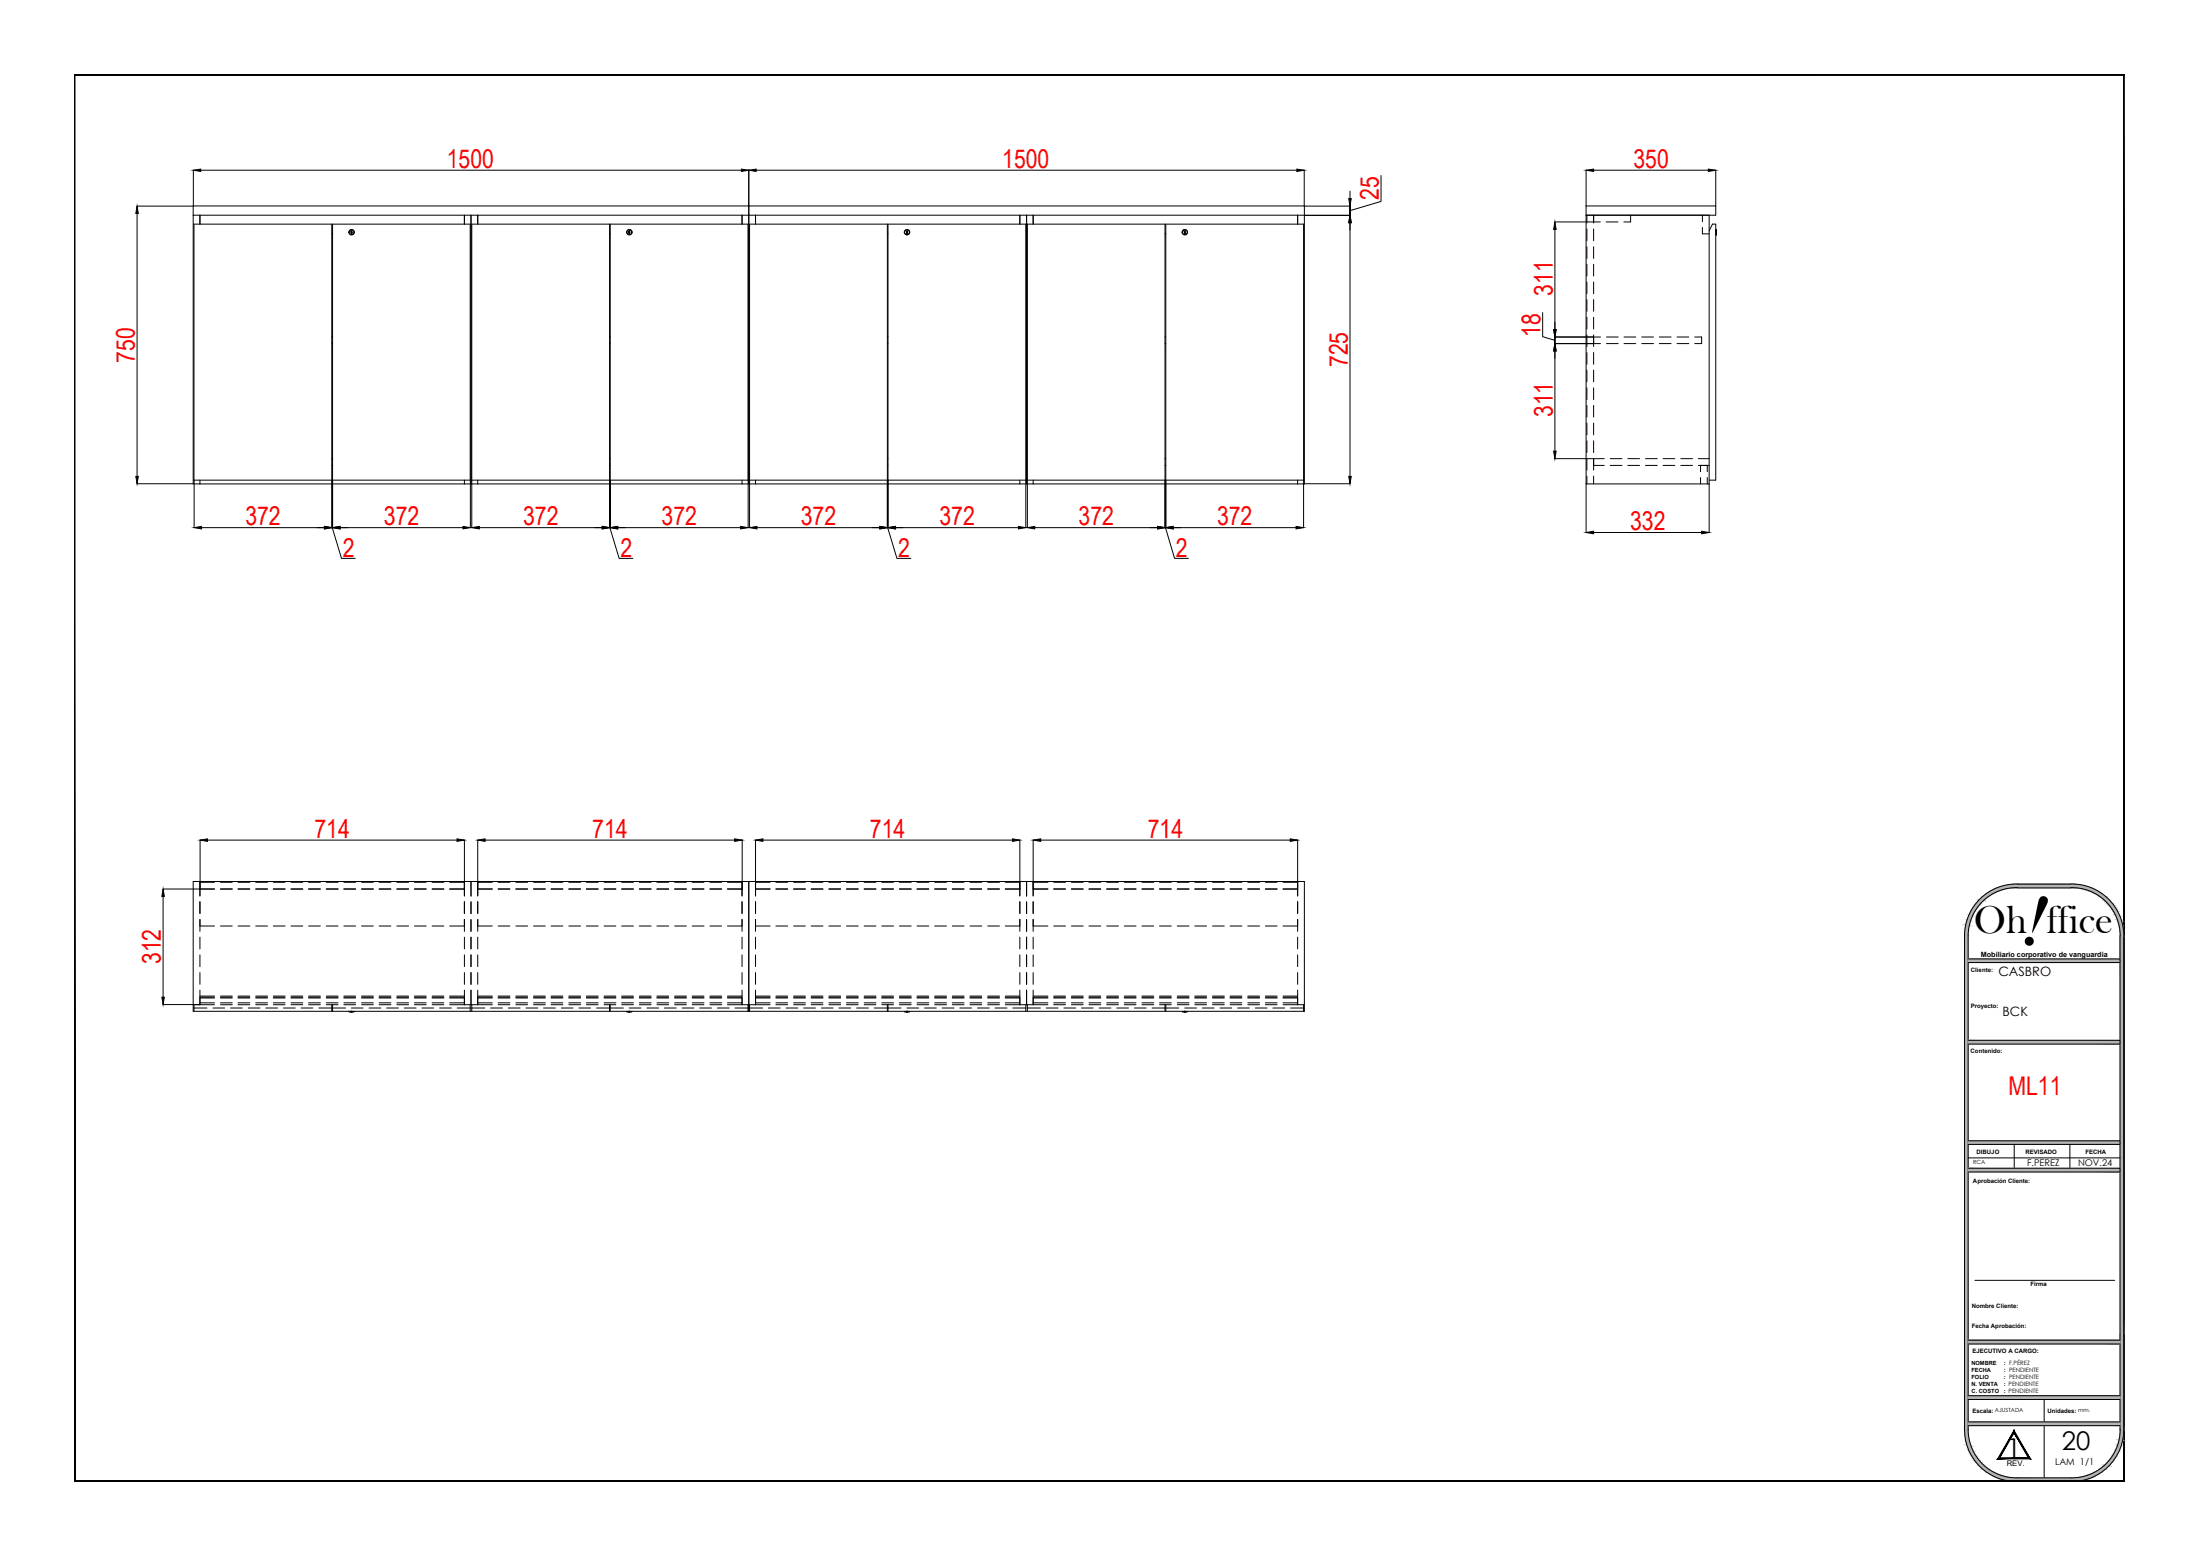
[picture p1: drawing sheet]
<svg xmlns="http://www.w3.org/2000/svg" width="594mm" height="420mm" viewBox="0 0 594 420" stroke-linecap="round" stroke-linejoin="round" font-family="sans-serif">
<g fill="#000" stroke="#000" stroke-width=".27">
<path d="M20 20.1v.2l553.6-.2zM20 20.3l553.6-.2v.2z"/>
<path d="M543.9 386.3v.6l4.4 7zM543.9 386.9l4.4 7-.6-.3zM539.4 393.9h8.9l-.6-.3zM539.4 393.9l.6-.3h7.7zM543.9 386.3l-4.5 7.6 .6-.3zM543.9 386.3v.6l-3.9 6.7z"/>
<path d="M20 400h553.6l-.2-.2zM20 400l.2-.2h553.2zM20 20.1v379.9l.2-.2zM20 20.1l.2 .2v379.5zM20 20.1l.2 .2 553.4-.2zM20.2 20.3l553.4-.2-.2 .2zM573.6 20.1l-.2 .2 .2 379.7zM573.4 20.3l.2 379.7-.2-.2z"/>
<path d="M20 400h553.6v-.2zM20 399.8h553.6l-553.6 .2z"/>
</g>
<g fill="none" stroke="#000" stroke-width=".27">
<path d="M544.9 239.8h14.2M544.9 238.7h14.2M544.9 239.7a13 13 0 0 0-13.4 13v133.4M544.9 238.7a14 14 0 0 0-14.4 14v133.4a13.9 13.9 0 0 0 14.4 13.9h14.2a14 14 0 0 0 14.4-13.9v-133.4a14 14 0 0 0-14.4-14M559.1 239.7a13 13 0 0 1 13.4 13M531.5 258.9h41v1h-41M572.5 252.7v133.4M531.5 280.9h41v1h-41M531.5 308h41v1h-41M531.5 315.5h41v1h-41M531.5 312.7h41M543.9 309v6.5"/>
<path d="M558.9 309v6.5M533.3 345.7h37.7M531.5 376.9h41M531.5 377.9h41M531.5 361.9h41M531.5 362.9h41M552 377.9v6M531.5 386a13 13 0 0 0 13.4 13.1h14.2M531.5 385h41M531.5 383.9h41M552 385v14.1M572.5 386a13 13 0 0 1-13.4 13.1"/>
</g>
<g fill="#b3b3b3" stroke="#b3b3b3" stroke-width=".27">
<path d="M544.9 238.7l15.6 .1zM543.4 238.8h17.1z"/>
<path d="M543.4 238.8l18.6 .2-1.5-.2zM541.9 239l1.5-.2 18.6 .2z"/>
<path d="M541.9 239l21.6 .3-1.5-.3zM540.5 239.3l1.4-.3 21.6 .3z"/>
<path d="M540.5 239.3l24.2 .5-1.2-.5zM539.3 239.8l1.2-.5 24.2 .5z"/>
<path d="M559.1 239.8h5.6zM559.1 239.8h5.6z"/>
<path d="M539.3 239.8h5.6zM539.2 239.8h4.3z"/>
<path d="M560.5 239.8h4.4zM560.5 239.8h4.4z"/>
<path d="M539.2 239.8h4.3zM539.1 239.8h4z"/>
<path d="M560.8 239.8l4.4 .1zM560.8 239.8l4.4 .1z"/>
<path d="M539.1 239.8h4zM538.8 239.9h3.3z"/>
<path d="M561.8 239.9l4 .4-.6-.4zM561.8 239.9l4 .4h-2.6z"/>
<path d="M538.8 239.9l2 .4 1.3-.4zM538.1 240.3l.7-.4 2 .4z"/>
<path d="M563.2 240.3l3 .2-.4-.2zM563.2 240.3l3 .2h-2.5z"/>
<path d="M538.1 240.3l2.1 .2 .6-.2zM537.7 240.5l.4-.2 2.1 .2z"/>
<path d="M563.7 240.5l2.9 .2-.4-.2zM563.7 240.5l2.9 .2h-2.1z"/>
<path d="M537.7 240.5l1.8 .2 .7-.2zM537.3 240.7l.4-.2 1.8 .2z"/>
<path d="M564.5 240.7l3 .5-.9-.5zM564.5 240.7l3 .5h-1.9z"/>
<path d="M537.3 240.7l1.1 .5 1.1-.5zM536.5 241.2l.8-.5 1.1 .5z"/>
<path d="M565.6 241.2l2 .1zM565.6 241.2l2 .1z"/>
<path d="M536.5 241.2h1.9zM536.3 241.3h1.9z"/>
<path d="M565.8 241.3l2.8 .8-1-.8zM565.8 241.3l2.8 .8h-1.7z"/>
<path d="M536.3 241.3l.8 .8 1.1-.8zM535.4 242.1l.9-.8 .8 .8z"/>
<path d="M566.9 242.1l1.8 .1zM566.9 242.1l1.8 .1z"/>
<path d="M535.4 242.1h1.7zM535.3 242.2h1.6z"/>
<path d="M567.1 242.2l2.3 .7-.7-.7zM567.1 242.2l2.3 .7h-1.4z"/>
<path d="M535.3 242.2l.7 .7 .9-.7zM535.3 242.2l.7 .7h-1.5z"/>
<path d="M568 242.9l1.7 .3-.3-.3zM568 242.9l1.7 .3h-1.4z"/>
<path d="M534.5 242.9l1.2 .3 .3-.3zM534.5 242.9l1.2 .3h-1.5z"/>
<path d="M568.3 243.2l2 .7-.6-.7zM568.3 243.2l2 .7h-1.3z"/>
<path d="M534.2 243.2l.7 .7 .8-.7zM534.2 243.2l.7 .7h-1.2z"/>
<path d="M569 243.9l1.7 .5-.4-.5zM569 243.9l1.7 .5h-1.3z"/>
<path d="M533.7 243.9l.9 .5 .3-.5zM533.7 243.9l.9 .5h-1.4z"/>
<path d="M569.4 244.4l1.7 .6-.4-.6zM569.4 244.4l1.7 .6h-1.2z"/>
<path d="M533.2 244.4l.8 .6 .6-.6zM533.2 244.4l.8 .6h-1.1z"/>
<path d="M569.9 245l1.6 .6-.4-.6zM569.9 245l1.6 .6h-1.2z"/>
<path d="M532.9 245l.7 .6 .4-.6zM532.9 245l.7 .6h-1.2z"/>
<path d="M570.3 245.6l1.5 .5-.3-.5zM570.3 245.6l1.5 .5h-1.1z"/>
<path d="M532.4 245.6l.9 .5 .3-.5zM532.4 245.6l.9 .5h-1.2z"/>
<path d="M570.7 246.1l1.5 .9-.4-.9zM570.7 246.1l1.5 .9h-1.1z"/>
<path d="M532.1 246.1l.8 .9 .4-.9zM532.1 246.1l.8 .9h-1.2z"/>
<path d="M571.1 247l1.3 .3-.2-.3zM571.1 247l1.3 .3h-1.1z"/>
<path d="M531.7 247l1 .3 .2-.3zM531.7 247l1 .3h-1.1z"/>
<path d="M571.3 247.3l1.5 1-.4-1zM571.3 247.3l1.5 1h-1.1z"/>
<path d="M531.6 247.3l.7 1 .4-1zM531.6 247.3l.7 1h-1.1z"/>
<path d="M571.7 248.3l1.2 .4-.1-.4zM571.7 248.3l1.2 .4h-1.1z"/>
<path d="M531.2 248.3l.9 .4 .2-.4zM531.2 248.3l.9 .4h-1z"/>
<path d="M571.8 248.7l1.4 1.1-.3-1.1zM571.8 248.7l1.4 1.1h-1.1z"/>
<path d="M531.1 248.7l.7 1.1 .3-1.1zM531.1 248.7l.7 1.1h-1z"/>
<path d="M572.1 249.8l1.1 .2v-.2zM572.1 249.8l1.1 .2h-1z"/>
<path d="M530.8 249.8l1 .2v-.2zM530.8 249.8l1 .2h-1.1z"/>
<path d="M572.2 250l1.2 1.2-.2-1.2zM572.2 250l1.2 1.2h-1z"/>
<path d="M530.7 250l.9 1.2 .2-1.2zM530.7 250l.9 1.2h-1z"/>
<path d="M572.4 251.2l1 .2zM572.4 251.2l1 .2z"/>
<path d="M530.6 251.2l1 .2zM530.6 251.2l1 .2z"/>
<path d="M572.4 251.4l1.1 1.3-.1-1.3zM572.4 251.4l1.1 1.3h-1z"/>
<path d="M530.5 251.4l1 1.3 .1-1.3zM530.5 251.4l1 1.3h-1z"/>
<path d="M572.5 252.7l1 107.5v-107.5zM572.5 252.7l1 107.5h-1z"/>
<path d="M530.5 252.7l1 107.5v-107.5zM530.5 252.7l1 107.5h-1z"/>
<path d="M572.5 360.2l1 25.9v-25.9zM572.5 360.2l1 25.9h-1z"/>
<path d="M530.5 360.2l1 25.9v-25.9zM530.5 360.2l1 25.9h-1z"/>
<path d="M572.5 386.1l.9 1.4 .1-1.4zM572.5 386.1l.9 1.4h-1z"/>
<path d="M530.5 386.1l1.1 1.4-.1-1.4zM530.5 386.1l1.1 1.4h-1.1z"/>
<path d="M572.4 387.5h1zM572.4 387.5h1z"/>
<path d="M530.5 387.5h1.1zM530.5 387.5h1.1z"/>
<path d="M572.4 387.5l.8 1.3 .2-1.3zM572.4 387.5l.8 1.3h-1z"/>
<path d="M530.6 387.5l1.2 1.3-.2-1.3zM530.6 387.5l1.2 1.3h-1.1z"/>
<path d="M572.2 388.8l1 .2v-.2zM572.2 388.8l1 .2h-1.1z"/>
<path d="M530.7 388.8l1.1 .2v-.2zM530.7 388.8l1.1 .2h-1z"/>
<path d="M572.1 389l.8 1.2 .3-1.2zM572.1 389l.8 1.2h-1.1z"/>
<path d="M530.8 389l1.3 1.2-.3-1.2zM530.8 389l1.3 1.2h-1z"/>
<path d="M571.8 390.2l1 .3 .1-.3zM571.8 390.2l1 .3h-1.1z"/>
<path d="M531.1 390.2l1.2 .3-.2-.3zM531.1 390.2l1.2 .3h-1.1z"/>
<path d="M571.7 390.5l.7 .9 .4-.9zM571.7 390.5l.7 .9h-1.1z"/>
<path d="M531.2 390.5l1.5 .9-.4-.9zM531.2 390.5l1.5 .9h-1.1z"/>
<path d="M571.3 391.4l.9 .5 .2-.5zM571.3 391.4l.9 .5h-1.1z"/>
<path d="M531.6 391.4l1.3 .5-.2-.5zM531.6 391.4l1.3 .5h-1.2z"/>
<path d="M571.1 391.9l.7 .8 .4-.8zM571.1 391.9l.7 .8h-1.1z"/>
<path d="M531.7 391.9l1.6 .8-.4-.8zM531.7 391.9l1.6 .8h-1.2z"/>
<path d="M570.7 392.7l.8 .5 .3-.5zM570.7 392.7l.8 .5h-1.2z"/>
<path d="M532.1 392.7l1.5 .5-.3-.5zM532.1 392.7l1.5 .5h-1.2z"/>
<path d="M570.3 393.2l.8 .6 .4-.6zM570.3 393.2l.8 .6h-1.2z"/>
<path d="M532.4 393.2l1.6 .6-.4-.6zM532.4 393.2l1.6 .6h-1.1z"/>
<path d="M569.9 393.8l.8 .6 .4-.6zM569.9 393.8l.8 .6h-1.3z"/>
<path d="M532.9 393.8l1.7 .6-.6-.6zM532.9 393.8l1.7 .6h-1.4z"/>
<path d="M569.4 394.4l.9 .5 .4-.5zM569.4 394.4l.9 .5h-1.3z"/>
<path d="M533.2 394.4l1.7 .5-.3-.5zM533.2 394.4l1.7 .5h-1.2z"/>
<path d="M569 394.9l.7 .7 .6-.7zM568.3 395.6l.7-.7 .7 .7z"/>
<path d="M533.7 394.9l2 .7-.8-.7zM533.7 394.9l2 .7h-1.5z"/>
<path d="M568.3 395.6l1.1 .2 .3-.2zM568 395.8l.3-.2 1.1 .2z"/>
<path d="M534.2 395.6l1.8 .2-.3-.2zM534.2 395.6l1.8 .2h-1.5z"/>
<path d="M568 395.8l.7 .8 .7-.8zM567.1 396.6l.9-.8 .7 .8z"/>
<path d="M534.5 395.8l2.4 .8-.9-.8zM534.5 395.8l2.4 .8h-1.6z"/>
<path d="M567.1 396.6h1.6zM567.1 396.6l1.5 .1h-1.7z"/>
<path d="M535.3 396.6l1.8 .1zM535.3 396.6l1.8 .1z"/>
<path d="M566.9 396.7l.7 .8 1-.8zM565.8 397.5l1.1-.8 .7 .8z"/>
<path d="M535.4 396.7l2.8 .8-1.1-.8zM535.4 396.7l2.8 .8h-1.9z"/>
<path d="M565.8 397.5h1.8zM565.6 397.5h1.9z"/>
<path d="M536.3 397.5h2.1zM536.3 397.5h2.1z"/>
<path d="M565.6 397.5l1 .5 .9-.5zM564.5 398l1.1-.5 1 .5z"/>
<path d="M536.5 397.5l3 .5-1.1-.5zM536.5 397.5l3 .5h-2.2z"/>
<path d="M564.5 398l1.7 .3 .4-.3zM563.7 398.3l.8-.3 1.7 .3z"/>
<path d="M537.3 398l2.9 .3-.7-.3zM537.3 398l2.9 .3h-2.5z"/>
<path d="M563.7 398.3l2.1 .2 .4-.2zM563.2 398.5l.5-.2 2.1 .2z"/>
<path d="M537.7 398.3l3.1 .2-.6-.2zM537.7 398.3l3.1 .2h-2.7z"/>
<path d="M563.2 398.5l2 .4 .6-.4zM561.8 398.9l1.4-.4 2 .4z"/>
<path d="M538.1 398.5l4 .4-1.3-.4zM538.1 398.5l4 .4h-3.3z"/>
<path d="M561.8 398.9h3.4zM560.8 399h4.1z"/>
<path d="M538.8 398.9l4.3 .1zM538.8 398.9l4.3 .1z"/>
<path d="M560.8 399h4.1zM560.5 399h4.2z"/>
<path d="M539.1 399h4.4zM539.1 399h4.4z"/>
<path d="M560.5 399h4.2zM559.1 399.1h5.6z"/>
<path d="M539.2 399l5.7 .1zM539.2 399l5.7 .1z"/>
<path d="M539.3 399.1l24.2 .4 1.2-.4zM539.3 399.1l24.2 .4h-23z"/>
<path d="M540.5 399.5l21.5 .3 1.5-.3zM540.5 399.5l21.5 .3h-20.1z"/>
<path d="M541.9 399.8l18.6 .2 1.5-.2zM541.9 399.8l18.6 .2h-17.1z"/>
<path d="M543.4 400h17.1zM543.4 400h15.7z"/>
<path d="M531.5 308l41 1v-1zM531.5 308l41 1h-41z"/>
<path d="M531.5 383.9l41 1.1v-1.1zM531.5 383.9l41 1.1h-41z"/>
<path d="M531.5 315.5l41 1v-1zM531.5 315.5l41 1h-41z"/>
<path d="M531.5 376.9l41 1v-1zM531.5 376.9l41 1h-41z"/>
<path d="M531.5 280.9l41 1v-1zM531.5 280.9l41 1h-41z"/>
<path d="M531.5 258.9l41 1v-1zM531.5 258.9l41 1h-41z"/>
<path d="M531.5 361.9l41 1v-1zM531.5 361.9l41 1h-41z"/>
</g>
<g fill="none" stroke="#000" stroke-width=".27">
<path d="M37 57.6v71M52.2 46v9.7h-15.2M54.2 46h146M202.2 46v9.7M204.2 46h146M352.2 46v9.7h12.3M352.2 58.2h12.3M364.5 58.2v-2.5v2.5M364.5 51.6v2M372.9 47.4v7l-8.4 2.5M419.9 59.9h10.4M428.3 46v9.7"/>
<path d="M430.3 46h31M463.3 46v9.7M364.5 60.1v68.5M419.9 62v27M416.6 84.4v6.5l3.3 1M419.9 92.8v-1.8v1.8M419.9 92.8h10.4M419.9 94.8v27M419.9 91h10.4M37 130.6h15.2M52.4 129.7v12.8M89.6 129.7v12.8"/>
<path d="M89.8 129.7v12.8M127 129.7v12.8M127.4 129.7v12.8M164.6 129.7v12.8M164.8 129.7v12.8M202 129.7v12.8M202.4 129.7v12.8M239.6 129.7v12.8M239.8 129.7v12.8M277 129.7v12.8M277.4 129.7v12.8M314.6 129.7v12.8"/>
<path d="M314.8 129.7v12.8M352 129.7v12.8M352.2 130.6h12.3M419.9 123.9h10.4M428.3 130.6v13.2M461.5 130.6v13.2M54.4 142.5h33.2M89.6 142.5h.2h-.2M89.7 142.5l2.5 8.3h3.7M91.8 142.5h33.2M129.4 142.5h33.2M164.6 142.5h.2h-.2"/>
<path d="M164.7 142.5l2.5 8.3h3.7M166.8 142.5h33.2M204.4 142.5h33.2M239.6 142.5h.2h-.2M239.7 142.5l2.5 8.3h3.7M241.8 142.5h33.2M279.4 142.5h33.2M314.6 142.5h.2h-.2M314.7 142.5l2.5 8.3h3.7M316.8 142.5h33.2M430.3 143.8h29.2M54 226.9v13.2h-10"/>
<path d="M56 226.9h67.4M125.4 226.9v13.2M129 226.9v13.2M131 226.9h67.4M200.4 226.9v13.2M204 226.9v13.2M206 226.9h67.4M275.4 226.9v13.2M279 226.9v13.2M281 226.9h67.4M350.4 226.9v13.2M44 242v27.3"/>
<path d="M44 271.3h10"/>
</g>
<g fill="#000" stroke="#000" stroke-width=".27">
<path d="M37 55.7l.4 1.9h-.7zM52.2 46l2-.3v.6zM200.2 45.7l2 .3-2 .3zM202.2 46l2-.3v.6zM350.2 45.7l2 .3-2 .3zM364.2 53.6h.7l-.4 2.1zM428.3 46l2-.3v.6zM461.3 45.7l2 .3-2 .3zM364.5 58.2l.4 1.9h-.7zM419.9 59.9l.3 2.1h-.7zM419.9 92.8l.3 2h-.7zM419.5 89h.7l-.3 2z"/>
<path d="M36.7 128.6h.7l-.4 2zM364.2 128.6h.7l-.4 2zM419.5 121.8h.7l-.3 2.1zM52.4 142.5l2-.4v.7zM87.6 142.1l2 .4-2 .3zM89.8 142.5l2-.4v.7zM125 142.1l2 .4-2 .3zM127.4 142.5l2-.4v.7zM162.6 142.1l2 .4-2 .3zM164.8 142.5l2-.4v.7zM200 142.1l2 .4-2 .3zM202.4 142.5l2-.4v.7z"/>
<path d="M237.6 142.1l2 .4-2 .3zM239.8 142.5l2-.4v.7zM275 142.1l2 .4-2 .3zM277.4 142.5l2-.4v.7zM312.6 142.1l2 .4-2 .3zM314.8 142.5l2-.4v.7zM350 142.1l2 .4-2 .3zM428.3 143.8l2-.3v.6zM459.5 143.5l2 .3-2 .3zM54 226.9l2-.4v.7zM123.4 226.5l2 .4-2 .3zM129 226.9l2-.4v.7z"/>
<path d="M198.4 226.5l2 .4-2 .3zM204 226.9l2-.4v.7zM273.4 226.5l2 .4-2 .3zM279 226.9l2-.4v.7zM348.4 226.5l2 .4-2 .3zM44 240.1l.4 1.9h-.7zM43.7 269.3h.7l-.4 2z"/>
</g>
<!-- layer: MD_Visible -->
<g fill="none" stroke="#000" stroke-width=".27">
<path d="M52.2 55.6h300v75.1h-300zM52.2 58.1h300M54 58.1v2.4M125.4 58.1v2.4M127.2 58.1v72.6M129 58.1v2.4M200.4 58.1v2.4M202.2 55.6v75.1M204 58.1v2.4M275.4 58.1v2.4M277.2 58.1v72.6M279 58.1v2.4"/>
<path d="M350.4 58.1v2.4M428.3 58.1h35v-2.5h-35v75.1h33.2v-72.6M52.4 60.5h37.2v69.2h-37.2zM89.6 63.1h.2M89.8 60.5h37.2v69.2h-37.2zM94.8 62.5l.2-.2v.5M94.8 62.4l.1 .2-.1 .2M94.8 62.7l.1 .2M94.9 62.9h.1M95 62.7l.1 .2M95.1 62.9l-.2 .3v-.2M95.1 62.9h.1"/>
<path d="M127.4 60.5h37.2v69.2h-37.2zM164.6 63.1h.2M164.8 60.5h37.2v69.2h-37.2zM169.8 62.5l.2-.2-.1 .2 .2 .1-.1 .2M169.8 62.4l.1 .2-.1 .2M169.8 62.7l.1 .2M170 62.9h.1M170 62.7l-.1 .5v-.2M170.1 62.9h.1M202.4 60.5h37.2v69.2h-37.2zM239.6 63.1h.2M239.8 60.5h37.2v69.2h-37.2z"/>
<path d="M244.8 62.4l.2 .2-.2 .2M244.8 62.5l.2-.2-.1 .2 .2 .2M244.8 62.7l.1 .2M245 62.7l-.1 .5v-.2M245.1 62.7l-.1 .1M245.1 62.9h.1M277.4 60.5h37.2v69.2h-37.2zM314.6 63.1h.2M314.8 60.5h37.2v69.2h-37.2zM319.8 62.4l.2 .2-.2 .2M319.8 62.9h.1M319.8 62.7v.1"/>
<path d="M319.9 62.9h.1M320 62.3l-.2 .2M320 62.3h.1M320 62.7l.1 .2M320 62.3l-.1 .2 .2 .1M320.1 62.9l-.2 .3v-.2M320.1 62.9h.1M320.1 62.6l-.1 .2M461.5 62.3l.9-1.8h.9v69.2h-1.8M463.3 62v1.5M463.5 62v.1M463.5 62.1v1.2"/>
<path d="M463.5 63.3v.1M89.6 92.8h.2M89.6 91h.2M164.6 92.8h.2M164.6 91h.2M239.6 92.8h.2M239.6 91h.2M314.6 92.8h.2M314.6 91h.2M54 129.7v1M89.6 125.7h.2M89.6 123.9h.2"/>
<path d="M125.4 129.7v1M129 129.7v1M164.6 125.7h.2M164.6 123.9h.2M200.4 129.7v1M204 129.7v1M239.6 125.7h.2M239.6 123.9h.2M275.4 129.7v1M279 129.7v1M314.6 125.7h.2M314.6 123.9h.2"/>
<path d="M350.4 129.7v1M52.2 238h300v35.1h-300zM202.2 238v35.1M94.2 273.1h1.4M94.3 273.1l.1 .1M94.3 273.2h1.2M95.6 273.1l-.1 .1M169.2 273.1h1.5M169.3 273.1v.1M169.3 273.2h1.2M170.6 273.1v.1M244.2 273.1l1.5 .1"/>
<path d="M244.3 273.1v.1M244.3 273.2h1.2M245.6 273.1v.1M245.7 273.1v.1M319.2 273.1h1.5M319.3 273.1l.1 .1M319.3 273.2h1.2M320.6 273.1l-.1 .1"/>
<circle cx="94.9" cy="62.7" r=".66"/>
<circle cx="94.9" cy="62.7" r=".74"/>
<circle cx="170" cy="62.7" r=".66"/>
<circle cx="170" cy="62.7" r=".74"/>
<circle cx="244.9" cy="62.7" r=".66"/>
<circle cx="244.9" cy="62.7" r=".74"/>
<circle cx="319.9" cy="62.7" r=".66"/>
<circle cx="319.9" cy="62.7" r=".74"/>
</g>
<!-- layer: MD_Hidden -->
<g fill="none" stroke="#000" stroke-width=".27">
<path d="M428.5 58.1v2.1M430.3 58.1v2.1M430.3 59.9h1.9M433.7 59.9h3.2M440.3 58.1v1.8h-1.8M459.7 58.1v1.7M428.5 61.8v3.2M428.5 66.6v3.2M428.5 71.4v3.1M428.5 76.1v3.2M430.3 61.8v3.2M430.3 66.6v3.2"/>
<path d="M430.3 71.4v3.1M430.3 76.1v3.2M459.7 61.4v1.7h1.8M463.3 63.1h.2M463.3 62.3h.2M463.3 62.5h.2M463.3 63.2h.2M463.3 62.6h.2M428.5 80.9v3.2M428.5 85.7v3.1M428.5 90.4v3.2M428.5 95.2v3.2"/>
<path d="M428.5 99.9v3.2M430.3 80.9v3.2M430.3 85.7v3.1M430.3 90.4v3.2M430.3 95.2v3.2M430.3 99.9v3.2M430.3 92.8h1.9M430.3 91h1.9M433.8 92.8h3.2M433.8 91h3.2M438.5 92.8h3.2M438.5 91h3.2"/>
<path d="M443.3 92.8h3.2M443.3 91h3.2M448.1 92.8h3.1M448.1 91h3.1M452.9 92.8h3.1M452.9 91h3.1M457.6 91h1.9v1.8h-1.9M428.5 104.7v3.2M428.5 109.5v3.1M428.5 114.2v3.2M428.5 119v3.2M430.3 104.7v3.2"/>
<path d="M430.3 109.5v3.1M430.3 114.2v3.2M430.3 119v3.2M428.5 123.8v3.1M428.5 128.6v2.1M430.3 123.8v3.1M430.3 128.6v2.1M430.3 125.7h2.9M430.3 123.9h2.9M434.8 125.7h3.2M434.8 123.9h3.2M439.6 125.7h3.1"/>
<path d="M439.6 123.9h3.1M444.3 125.7h3.2M444.3 123.9h3.2M449.1 125.7h3.2M449.1 123.9h3.2M453.9 125.7h3.1M453.9 123.9h3.1M458.6 125.7h2.9M458.6 123.9h2.9M459.2 125.7v1.7M459.2 128.9v1.8M461 125.7v1.7"/>
<path d="M461 128.9v1.8M54 238v4M54 238.2h3.9M59.5 238.2h3.2M64.3 238.2h3.2M69.1 238.2h3.1M73.8 238.2h3.2M78.6 238.2h3.2M83.3 238.2h3.2M88.1 238.2h3.2M92.9 238.2h3.1M97.6 238.2h3.2"/>
<path d="M102.4 238.2h3.2M107.2 238.2h3.1M111.9 238.2h3.2M116.7 238.2h3.2M121.4 238.2h4M125.4 238v4M127.2 238v4M129 238.2h3.9M129 238v4M134.5 238.2h3.2M139.3 238.2h3.2M144.1 238.2h3.1"/>
<path d="M148.8 238.2h3.2M153.6 238.2h3.2M158.3 238.2h3.2M163.1 238.2h3.2M167.9 238.2h3.1M172.6 238.2h3.2M177.4 238.2h3.2M182.2 238.2h3.1M186.9 238.2h3.2M191.7 238.2h3.2M196.4 238.2h4M200.4 238v4"/>
<path d="M204 238.2h4M204 238v4M209.5 238.2h3.2M214.3 238.2h3.2M219 238.2h3.2M223.8 238.2h3.2M228.6 238.2h3.1M233.4 238.2h3.1M238.1 238.2h3.2M242.9 238.2h3.2M247.6 238.2h3.2M252.4 238.2h3.2"/>
<path d="M257.1 238.2h3.2M261.9 238.2h3.2M266.7 238.2h3.2M271.5 238.2h3.9M275.4 238v4M277.2 238v4M279 238.2h4M279 238v4M284.5 238.2h3.2M289.3 238.2h3.2M294.1 238.2h3.1M298.8 238.2h3.2"/>
<path d="M303.6 238.2h3.2M308.4 238.2h3.1M313.1 238.2h3.2M317.9 238.2h3.2M322.6 238.2h3.2M327.4 238.2h3.2M332.2 238.2h3.1M336.9 238.2h3.2M341.7 238.2h3.2M346.5 238.2h3.9M350.4 238v4M54 243.4v3.3"/>
<path d="M54 248.2v3.3M54 253.1v3.1M54 257.8v3.2M54 240.1h3.9M54 250h3.9M59.5 240.1h3.2M59.5 250h3.2M64.3 240.1h3.2M64.3 250h3.2M69.1 240.1h3.1M69.1 250h3.1M73.8 240.1h3.2"/>
<path d="M73.8 250h3.2M78.6 240.1h3.2M78.6 250h3.2M83.3 240.1h3.2M83.3 250h3.2M88.1 240.1h3.2M88.1 250h3.2M92.9 240.1h3.1M92.9 250h3.1M97.6 240.1h3.2M97.6 250h3.2M102.4 240.1h3.2"/>
<path d="M102.4 250h3.2M107.2 240.1h3.1M107.2 250h3.1M111.9 240.1h3.2M111.9 250h3.2M116.7 240.1h3.2M116.7 250h3.2M121.4 240.1h4M121.4 250h4M125.4 243.4v3.3M125.4 248.2v3.3M125.4 253.1v3.1"/>
<path d="M125.4 257.8v3.2M127.2 243.5v3.2M127.2 248.3v3.2M127.2 253.1v3.1M127.2 257.8v3.2M129 240.1h3.9M129 243.4v3.3M129 248.2v3.3M129 253.1v3.1M129 257.8v3.2M129 250h3.9M134.5 240.1h3.2"/>
<path d="M134.5 250h3.2M139.3 240.1h3.2M139.3 250h3.2M144.1 240.1h3.1M144.1 250h3.1M148.8 240.1h3.2M148.8 250h3.2M153.6 240.1h3.2M153.6 250h3.2M158.3 240.1h3.2M158.3 250h3.2M163.1 240.1h3.2"/>
<path d="M163.1 250h3.2M167.9 240.1h3.1M167.9 250h3.1M172.6 240.1h3.2M172.6 250h3.2M177.4 240.1h3.2M177.4 250h3.2M182.2 240.1h3.1M182.2 250h3.1M186.9 240.1h3.2M186.9 250h3.2M191.7 240.1h3.2"/>
<path d="M191.7 250h3.2M196.4 240.1h4M196.4 250h4M200.4 243.4v3.3M200.4 248.2v3.3M200.4 253.1v3.1M200.4 257.8v3.2M204 240.1h4M204 250h4M204 243.4v3.3M204 248.2v3.3M204 253.1v3.1"/>
<path d="M204 257.8v3.2M209.5 240.1h3.2M209.5 250h3.2M214.3 240.1h3.2M214.3 250h3.2M219 240.1h3.2M219 250h3.2M223.8 240.1h3.2M223.8 250h3.2M228.6 240.1h3.1M228.6 250h3.1M233.4 240.1h3.1"/>
<path d="M233.4 250h3.1M238.1 240.1h3.2M238.1 250h3.2M242.9 240.1h3.2M242.9 250h3.2M247.6 240.1h3.2M247.6 250h3.2M252.4 240.1h3.2M252.4 250h3.2M257.1 240.1h3.2M257.1 250h3.2M261.9 240.1h3.2"/>
<path d="M261.9 250h3.2M266.7 240.1h3.2M266.7 250h3.2M271.5 240.1h3.9M271.5 250h3.9M275.4 243.4v3.3M275.4 248.2v3.3M275.4 253.1v3.1M275.4 257.8v3.2M277.2 243.5v3.2M277.2 248.3v3.2M277.2 253.1v3.1"/>
<path d="M277.2 257.8v3.2M279 240.1h4M279 250h4M279 243.4v3.3M279 248.2v3.3M279 253.1v3.1M279 257.8v3.2M284.5 240.1h3.2M284.5 250h3.2M289.3 240.1h3.2M289.3 250h3.2M294.1 240.1h3.1"/>
<path d="M294.1 250h3.1M298.8 240.1h3.2M298.8 250h3.2M303.6 240.1h3.2M303.6 250h3.2M308.4 240.1h3.1M308.4 250h3.1M313.1 240.1h3.2M313.1 250h3.2M317.9 240.1h3.2M317.9 250h3.2M322.6 240.1h3.2"/>
<path d="M322.6 250h3.2M327.4 240.1h3.2M327.4 250h3.2M332.2 240.1h3.1M332.2 250h3.1M336.9 240.1h3.2M336.9 250h3.2M341.7 240.1h3.2M341.7 250h3.2M346.5 240.1h3.9M346.5 250h3.9M350.4 243.4v3.3"/>
<path d="M350.4 248.2v3.3M350.4 253.1v3.1M350.4 257.8v3.2M52.2 271.3h5.7M52.4 271.3v1.8M52.4 272.2h3.5M54 262.6v3.2M54 267.4v3.9M54 269h3.9M54 270.8h3.9M54 269.5h3.9M54 269.3h3.9"/>
<path d="M57.5 272.2h3.2M59.5 271.3h3.2M59.5 269h3.2M59.5 270.8h3.2M59.5 269.5h3.2M59.5 269.3h3.2M62.2 272.2h3.2M64.3 271.3h3.2M64.3 269h3.2M64.3 270.8h3.2M64.3 269.5h3.2M64.3 269.3h3.2"/>
<path d="M67 272.2h3.2M69.1 271.3h3.1M69.1 269h3.1M69.1 270.8h3.1M69.1 269.5h3.1M69.1 269.3h3.1M71.8 272.2h3.1M73.8 271.3h3.2M73.8 269h3.2M73.8 270.8h3.2M73.8 269.5h3.2M73.8 269.3h3.2"/>
<path d="M76.6 272.2h3.1M78.6 271.3h3.2M78.6 269h3.2M78.6 270.8h3.2M78.6 269.5h3.2M78.6 269.3h3.2M81.3 272.2h3.2M83.3 271.3h3.2M83.3 269h3.2M83.3 270.8h3.2M83.3 269.5h3.2M83.3 269.3h3.2"/>
<path d="M86.1 272.2h3.5M88.1 271.3h3.2M88.1 269h3.2M88.1 270.8h3.2M88.1 269.5h3.2M88.1 269.3h3.2M89.6 271.3v1.8M89.8 272.2h3.5M89.8 271.3v1.8M92.9 271.3h3.1M92.9 269h3.1M92.9 270.8h3.1"/>
<path d="M92.9 269.5h3.1M92.9 269.3h3.1M94.8 273.1v.1M94.9 272.2h3.2M94.9 273.1v.1M95 273.1v.1M95.1 273.1v.1M97.6 271.3h3.2M97.6 269h3.2M97.6 270.8h3.2M97.6 269.5h3.2M97.6 269.3h3.2"/>
<path d="M99.7 272.2h3.1M102.4 271.3h3.2M102.4 269h3.2M102.4 270.8h3.2M102.4 269.5h3.2M102.4 269.3h3.2M104.4 272.2h3.2M107.2 271.3h3.1M107.2 269h3.1M107.2 270.8h3.1M107.2 269.5h3.1M107.2 269.3h3.1"/>
<path d="M109.2 272.2h3.2M111.9 271.3h3.2M111.9 269h3.2M111.9 270.8h3.2M111.9 269.5h3.2M111.9 269.3h3.2M113.9 272.2h3.2M116.7 271.3h3.2M116.7 269h3.2M116.7 270.8h3.2M116.7 269.5h3.2M116.7 269.3h3.2"/>
<path d="M118.7 272.2h3.2M121.4 271.3h11.5M121.4 269h4M121.4 270.8h4M121.4 269.5h4M121.4 269.3h4M123.5 272.2h3.5M125.4 262.6v3.2M125.4 267.4v3.9M127 271.3v1.8M127.2 262.6v3.2M127.2 267.4v3.9"/>
<path d="M127.4 272.2h3.5M127.4 271.3v1.8M129 262.6v3.2M129 267.4v3.9M129 269h3.9M129 270.8h3.9M129 269.5h3.9M129 269.3h3.9M132.5 272.2h3.2M134.5 271.3h3.2M134.5 269h3.2M134.5 270.8h3.2"/>
<path d="M134.5 269.5h3.2M134.5 269.3h3.2M137.3 272.2h3.1M139.3 271.3h3.2M139.3 269h3.2M139.3 270.8h3.2M139.3 269.5h3.2M139.3 269.3h3.2M142 272.2h3.2M144.1 271.3h3.1M144.1 269h3.1M144.1 270.8h3.1"/>
<path d="M144.1 269.5h3.1M144.1 269.3h3.1M146.8 272.2h3.2M148.8 271.3h3.2M148.8 269h3.2M148.8 270.8h3.2M148.8 269.5h3.2M148.8 269.3h3.2M151.6 272.2h3.1M153.6 271.3h3.2M153.6 269h3.2M153.6 270.8h3.2"/>
<path d="M153.6 269.5h3.2M153.6 269.3h3.2M156.3 272.2h3.2M158.3 271.3h3.2M158.3 269h3.2M158.3 270.8h3.2M158.3 269.5h3.2M158.3 269.3h3.2M161.1 272.2h3.5M163.1 271.3h3.2M163.1 269h3.2M163.1 270.8h3.2"/>
<path d="M163.1 269.5h3.2M163.1 269.3h3.2M164.6 271.3v1.8M164.8 272.2h3.5M164.8 271.3v1.8M167.9 271.3h3.1M167.9 269h3.1M167.9 270.8h3.1M167.9 269.5h3.1M167.9 269.3h3.1M169.7 273.1v.1M169.8 273.1v.1"/>
<path d="M169.9 273.1v.1M169.9 272.2h3.2M170 273.1v.1M172.6 271.3h3.2M172.6 269h3.2M172.6 270.8h3.2M172.6 269.5h3.2M172.6 269.3h3.2M174.7 272.2h3.2M177.4 271.3h3.2M177.4 269h3.2M177.4 270.8h3.2"/>
<path d="M177.4 269.5h3.2M177.4 269.3h3.2M179.4 272.2h3.2M182.2 271.3h3.1M182.2 269h3.1M182.2 270.8h3.1M182.2 269.5h3.1M182.2 269.3h3.1M184.2 272.2h3.2M186.9 271.3h3.2M186.9 269h3.2M186.9 270.8h3.2"/>
<path d="M186.9 269.5h3.2M186.9 269.3h3.2M188.9 272.2h3.2M191.7 271.3h3.2M191.7 269h3.2M191.7 270.8h3.2M191.7 269.5h3.2M191.7 269.3h3.2M193.7 272.2h3.2M196.4 271.3h11.6M196.4 269h4M196.4 270.8h4"/>
<path d="M196.4 269.5h4M196.4 269.3h4M198.5 272.2h3.5M200.4 262.6v3.2M200.4 267.4v3.9M202 271.3v1.8M202.4 272.2h3.5M202.4 271.3v1.8M204 269h4M204 270.8h4M204 269.5h4M204 269.3h4"/>
<path d="M204 262.6v3.2M204 267.4v3.9M207.5 272.2h3.2M209.5 271.3h3.2M209.5 269h3.2M209.5 270.8h3.2M209.5 269.5h3.2M209.5 269.3h3.2M212.3 272.2h3.1M214.3 271.3h3.2M214.3 269h3.2M214.3 270.8h3.2"/>
<path d="M214.3 269.5h3.2M214.3 269.3h3.2M217 272.2h3.2M219 271.3h3.2M219 269h3.2M219 270.8h3.2M219 269.5h3.2M219 269.3h3.2M221.8 272.2h3.2M223.8 271.3h3.2M223.8 269h3.2M223.8 270.8h3.2"/>
<path d="M223.8 269.5h3.2M223.8 269.3h3.2M226.5 272.2h3.2M228.6 271.3h3.1M228.6 269h3.1M228.6 270.8h3.1M228.6 269.5h3.1M228.6 269.3h3.1M231.3 272.2h3.2M233.4 271.3h3.1M233.4 269h3.1M233.4 270.8h3.1"/>
<path d="M233.4 269.5h3.1M233.4 269.3h3.1M236.1 272.2h3.5M238.1 271.3h3.2M238.1 269h3.2M238.1 270.8h3.2M238.1 269.5h3.2M238.1 269.3h3.2M239.6 271.3v1.8M239.8 272.2h3.5M239.8 271.3v1.8M242.9 271.3h3.2"/>
<path d="M242.9 269h3.2M242.9 270.8h3.2M242.9 269.5h3.2M242.9 269.3h3.2M244.7 273.1v.1M244.8 273.1v.1M244.9 272.2h3.2M244.9 273.1v.1M245 273.1v.1M247.6 271.3h3.2M247.6 269h3.2M247.6 270.8h3.2"/>
<path d="M247.6 269.5h3.2M247.6 269.3h3.2M249.7 272.2h3.1M252.4 271.3h3.2M252.4 269h3.2M252.4 270.8h3.2M252.4 269.5h3.2M252.4 269.3h3.2M254.4 272.2h3.2M257.1 271.3h3.2M257.1 269h3.2M257.1 270.8h3.2"/>
<path d="M257.1 269.5h3.2M257.1 269.3h3.2M259.2 272.2h3.2M261.9 271.3h3.2M261.9 269h3.2M261.9 270.8h3.2M261.9 269.5h3.2M261.9 269.3h3.2M264 272.2h3.1M266.7 271.3h3.2M266.7 269h3.2M266.7 270.8h3.2"/>
<path d="M266.7 269.5h3.2M266.7 269.3h3.2M268.7 272.2h3.2M271.5 271.3h11.5M271.5 269h3.9M271.5 270.8h3.9M271.5 269.5h3.9M271.5 269.3h3.9M273.5 272.2h3.5M275.4 262.6v3.2M275.4 267.4v3.9M277 271.3v1.8"/>
<path d="M277.2 262.6v3.2M277.2 267.4v3.9M277.4 272.2h3.5M277.4 271.3v1.8M279 269h4M279 270.8h4M279 269.5h4M279 269.3h4M279 262.6v3.2M279 267.4v3.9M282.5 272.2h3.2M284.5 271.3h3.2"/>
<path d="M284.5 269h3.2M284.5 270.8h3.2M284.5 269.5h3.2M284.5 269.3h3.2M287.3 272.2h3.2M289.3 271.3h3.2M289.3 269h3.2M289.3 270.8h3.2M289.3 269.5h3.2M289.3 269.3h3.2M292 272.2h3.2M294.1 271.3h3.1"/>
<path d="M294.1 269h3.1M294.1 270.8h3.1M294.1 269.5h3.1M294.1 269.3h3.1M296.8 272.2h3.2M298.8 271.3h3.2M298.8 269h3.2M298.8 270.8h3.2M298.8 269.5h3.2M298.8 269.3h3.2M301.6 272.2h3.1M303.6 271.3h3.2"/>
<path d="M303.6 269h3.2M303.6 270.8h3.2M303.6 269.5h3.2M303.6 269.3h3.2M306.3 272.2h3.2M308.4 271.3h3.1M308.4 269h3.1M308.4 270.8h3.1M308.4 269.5h3.1M308.4 269.3h3.1M311.1 272.2h3.5M313.1 271.3h3.2"/>
<path d="M313.1 269h3.2M313.1 270.8h3.2M313.1 269.5h3.2M313.1 269.3h3.2M314.6 271.3v1.8M314.8 272.2h3.5M314.8 271.3v1.8M317.9 271.3h3.2M317.9 269h3.2M317.9 270.8h3.2M317.9 269.5h3.2M317.9 269.3h3.2"/>
<path d="M319.8 273.1v.1M319.9 272.2h3.2M319.9 273.1v.1M320 273.1v.1M320.1 273.1v.1M322.6 271.3h3.2M322.6 269h3.2M322.6 270.8h3.2M322.6 269.5h3.2M322.6 269.3h3.2M324.7 272.2h3.1M327.4 271.3h3.2"/>
<path d="M327.4 269h3.2M327.4 270.8h3.2M327.4 269.5h3.2M327.4 269.3h3.2M329.5 272.2h3.1M332.2 271.3h3.1M332.2 269h3.1M332.2 270.8h3.1M332.2 269.5h3.1M332.2 269.3h3.1M334.2 272.2h3.2M336.9 271.3h3.2"/>
<path d="M336.9 269h3.2M336.9 270.8h3.2M336.9 269.5h3.2M336.9 269.3h3.2M339 272.2h3.2M341.7 271.3h3.2M341.7 269h3.2M341.7 270.8h3.2M341.7 269.5h3.2M341.7 269.3h3.2M343.7 272.2h3.2M346.5 271.3h5.7"/>
<path d="M346.5 269h3.9M346.5 270.8h3.9M346.5 269.5h3.9M346.5 269.3h3.9M348.5 272.2h3.5M350.4 262.6v3.2M350.4 267.4v3.9M352 271.3v1.8"/>
</g>
<text font-size="20.6" x="545.2" y="254.3" transform="rotate(19 545.2 254.3)">!</text>
<text font-size="10.7" x="533" y="251.9">Oh ffice</text>
<g font-size="7" fill="#f00">
<text x="120.7" y="45.4">1500</text>
<text x="270.7" y="45.4">1500</text>
<text x="441.1" y="45.4">350</text>
<text x="372.3" y="54" transform="rotate(-90 372.3 54)">25</text>
<text x="419.3" y="79.8" transform="rotate(-90 419.3 79.8)">311</text>
<text x="416" y="91" transform="rotate(-90 416 91)">18</text>
<text x="36.4" y="97.9" transform="rotate(-90 36.4 97.9)">750</text>
<text x="364" y="99.2" transform="rotate(-90 364 99.2)">725</text>
<text x="419.3" y="112.7" transform="rotate(-90 419.3 112.7)">311</text>
<text x="66.3" y="141.9">372</text>
<text x="103.7" y="141.9">372</text>
<text x="141.3" y="141.9">372</text>
<text x="178.7" y="141.9">372</text>
<text x="216.3" y="141.9">372</text>
<text x="253.7" y="141.9">372</text>
<text x="291.3" y="141.9">372</text>
<text x="328.6" y="141.9">372</text>
<text x="440.2" y="143.2">332</text>
<text x="92.6" y="150.3">2</text>
<text x="167.5" y="150.3">2</text>
<text x="242.5" y="150.3">2</text>
<text x="317.5" y="150.3">2</text>
<text x="84.9" y="226.3">714</text>
<text x="159.9" y="226.3">714</text>
<text x="234.9" y="226.3">714</text>
<text x="309.9" y="226.3">714</text>
<text x="43.4" y="260.4" transform="rotate(-90 43.4 260.4)">312</text>
<text x="542.3" y="295.6">ML11</text>
</g>
<g font-size="7">
<text x="541.9" y="393.3">1</text>
<text x="556.8" y="391.7">20</text>
</g>
<g font-size="3.5">
<text x="539.6" y="263.6">CASBRO</text>
<text x="540.7" y="274.3">BCK</text>
</g>
<g font-size="2.5">
<text x="547.4" y="314.8">F.PEREZ</text>
<text x="561.1" y="314.8">NOV.24</text>
<text x="555" y="395.5">LAM 1/1</text>
</g>
<text font-size="2.1" x="541.9" y="395.8">REV.</text>
<text font-size="2" x="534.9" y="258.4">Mobiliario corporativo de vanguardia</text>
<g font-size="1.6">
<text x="532.2" y="262.4">Cliente:</text>
<text x="532.2" y="272.1">Proyecto:</text>
<text x="532.1" y="284.3">Contenido:</text>
<text x="533.8" y="311.6">DIBUJO</text>
<text x="546.9" y="311.6">REVISADO</text>
<text x="563.1" y="311.6">FECHA</text>
<text x="532.8" y="319.4">Aprobación Cliente:</text>
<text x="548.3" y="347.1">Firma</text>
<text x="532.5" y="353.2">Nombre Cliente:</text>
<text x="532.5" y="358.5">Fecha Aprobación:</text>
<text x="532.7" y="365.2">EJECUTIVO A CARGO:</text>
<text x="532.7" y="381.5">Escala: AJUSTADA</text>
<text x="552.9" y="381.5">Unidades: mm.</text>
</g>
<g font-size="1.5">
<text x="532.8" y="314.4">RCA</text>
<text x="532.4" y="368.6">NOMBRE</text>
<text x="532.4" y="370.5">FECHA</text>
<text x="541.1" y="368.6">: F.PÉREZ</text>
<text x="541.1" y="370.5">: PENDIENTE</text>
<text x="532.4" y="372.3">FOLIO</text>
<text x="532.4" y="374.2">N. VENTA</text>
<text x="532.4" y="376">C. COSTO</text>
<text x="541.1" y="372.3">: PENDIENTE</text>
<text x="541.1" y="374.2">: PENDIENTE</text>
<text x="541.1" y="376">: PENDIENTE</text>
</g>
</svg>
